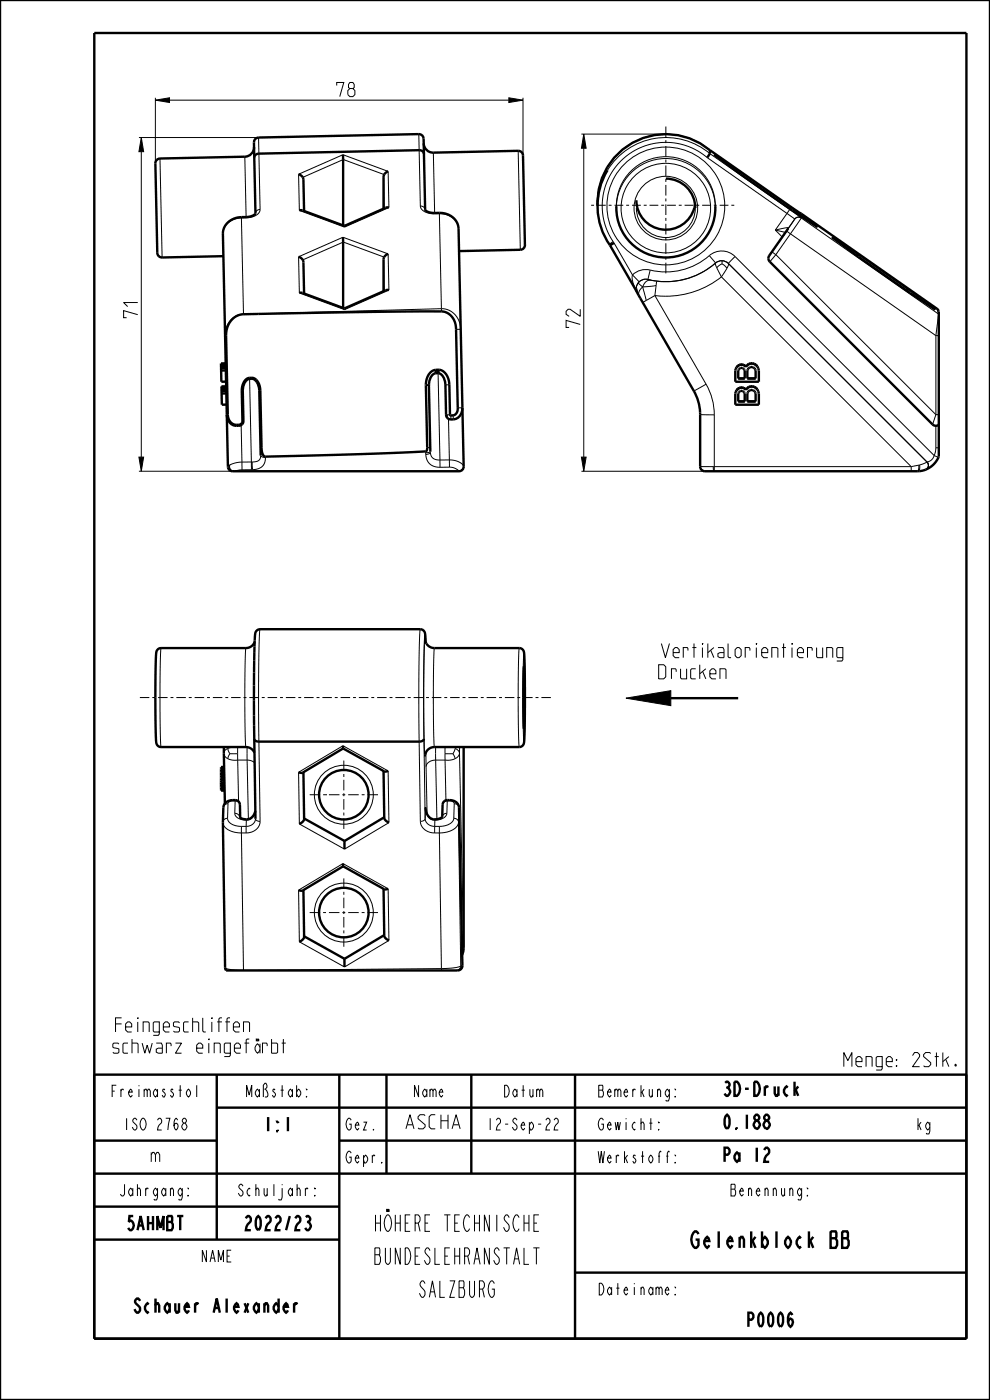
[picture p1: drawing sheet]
<svg xmlns="http://www.w3.org/2000/svg" width="210mm" height="297mm" viewBox="0 0 210 297" stroke-linecap="round" stroke-linejoin="round" font-family="sans-serif">
<path d="M30 29.2l.5 3h-1zM33 21.2l3-.5v1zM107.9 20.7l3 .5-3 .5zM123.8 28.4l.5 3h-1zM29.5 97h1l-.5 3zM123.3 97h1l-.5 3zM132.8 148.1l9.5-1.6v3.2z" fill="#000"/>
<g fill="none" stroke="#000" stroke-width=".21">
<path d="M29.5 29.2h25.3l.4 15.2M30 29.2l.5 3h-1zM30 32.2v64.8M33 21.2l3-.5v1zM33 20.7v14M33.9 33.6l.5 21M36 21.2h71.9M51.9 33.2l.3 13M88.8 28.4l.4 15.3M91.9 32.4l.3 13M107.9 20.7l3 .5-3 .5zM109.9 32l.5 21"/>
<path d="M110.9 20.7v12.3M123.3 28.4h17.9M123.8 28.4l.5 3h-1zM123.8 31.4v65.6M128.9 36.1a14.5 14.5 0 0 1 21.7-3.5l16.9 11.8M141.2 28.4a14.5 14.5 0 0 1 9.4 3.5M141.2 28.4a14.5 14.5 0 0 0-14.5 14.5M51.2 46.1l.4 20.6M52.2 46.2a5 5 0 0 0-3.8 1.1 3 3 0 0 0-1.1 2.3M55.2 44.4l-.7 .3-.3 .6M55.2 44.4a2.35 2.35 0 0 1-2.5 1.8h-.5M89.2 43.7l.7 .2 .3 .6"/>
<path d="M89.2 43.7a2.42 2.42 0 0 0 2.7 1.7h.3M92.2 45.4l1-.1a3.7 3.7 0 0 1 4.1 3.2M93.2 45.2l.4 20.3M130.1 51.3l4.1 7M130.1 51.3l-.9 .5M130.7 43.7a10.5 10.5 0 0 1 10.5-10.5 10.5 10.5 0 0 1 10.5 10.5M134.2 58.3a5.4 5.4 0 0 0 .9 3.6M134.2 58.3l1.4 1.5M135.6 59.8l-.5 .6-.1 .8M137 59.2a2 2 0 0 0-2 2M137 59.2l.4 .1M137 59.2l-.8 .2-.6 .4"/>
<path d="M137.4 59.3h.1M137.4 59.3l.6 .1M137.9 57.3l-.5 2M137.9 57.3a4 4 0 0 0-3.7 1M138 59.4l1.3 .3M138 59.4a1.68 1.68 0 0 0-1.7 1.5M139.3 59.7l-.1 .9M147.5 44.1a6.2 6.2 0 0 1-6.3 6.3 6.2 6.2 0 0 1-6.2-6.3M150.5 54.2a4 4 0 0 1 5.4 .2M150.5 54.2a14 14 0 0 1-12.6 3.1M150.5 54.2l1.3 1.6M151.7 43.7a10.5 10.5 0 0 0-10.7-10.1 10.5 10.5 0 0 0-10.3 10.5"/>
<path d="M151.7 43.7v.4M151.8 55.8l.2 1M151.8 55.8h.1M151.8 55.8a16 16 0 0 1-12.5 3.9M151.8 55.8a16 16 0 0 1-14.4 3.5M151.8 55.8a2 2 0 0 1 2.7 .1M152 56.8l1 1.9M153 58.7a19 19 0 0 1-14.1 4M153 58.7l40.3 40.3M153.2 56l1 .9M153.2 56l-1.2 .8M153.2 55.3v.7"/>
<path d="M154.2 56.9l-1.2 1.8M154.5 55.9l-.3 1M154.5 55.9l42.1 42.1M154.5 55.9h.1M155.9 54.4l-1.4 1.5M155.9 54.4l42.3 42.2M163.2 54.2l-.2 .6M163.2 54.2h.1M163.8 53.4l-.6 .8M163.8 53.4l.8 .6M164.5 48.8l2.1 .5M164.5 48.8l1.4 1.5"/>
<path d="M164.6 54l-1.3 1.5M164.6 54l33.9 34M165.8 50.5h.1M166.9 49l.8 .6M166.9 49l-3.1 4.4M166.9 45.3l-16.9-11.9a13.5 13.5 0 0 0-17.8 .2 13.5 13.5 0 0 0-2.1 17.7M166.9 45.3l1.7 1.2M166.9 45.3l-2.4 3.5M166.9 48.8l-1.1 1.7M166.9 48.8h.1M167.1 48.6l-.2 .2M167.1 48.6h.1"/>
<path d="M167.2 48.3l-.1 .3M167.2 48.3l.1 .1M167.2 48.3l-2.7 .5M167.3 48.4l-.2 .2M167.5 44.4l-.6 .9M167.5 44.4l2.5 1.8M167.5 43.7l2.2 1.5M167.7 49.6l-3.1 4.4M167.7 49.6l30.8 21.6M168.6 46.5l-1.7 2.5M168.6 46.5l-1.3 1.9M168.6 46.5h.1"/>
<path d="M169.7 45.2l.3 .2M169.7 45.2h.1M169.8 45.2l.2 .2M170 46.2a1 1 0 0 0-1.4 .3M170 46.2l-2.3 3.4M170 46.2h.1M170 46.2l29.1 20.4M170 45.3v.1M51.6 66.6a4.2 4.2 0 0 0-3.9 4.6h.3M54.6 66.6h.1M54.6 66.6h-3M54.8 66.6h.1"/>
<path d="M92.9 79.2l.4 18.4M93.2 78.4l-.1 .8M93.6 65.5a4.2 4.2 0 0 1 4.1 4.4h-1M93.6 65.5l.1 .6M93.6 65.5l-39 1.1M135.4 60l.9 .9M136.3 60.9l-.5 .5a1.38 1.38 0 0 0-.2 1.5M136.3 60.9l.8 2.8M137.1 63.7l-.8 .4M138.9 62.7l-1.8 1M138.9 62.7l10.9 18.8M139.2 60.6l-.3 2.1"/>
<path d="M139.2 60.6l-2.9 .3M198.5 71.2v16.8M198.9 65.6v.1M198.9 65.6l-.2-.1 .4 1.1M198.9 65.7l.2 .3M199.1 66.6v.1M199.1 66.6h.1M199.1 66.6l-.6 4.6M199.1 71.2h-.6M29.5 97h1l-.5 3zM29.5 100h19.8M48.3 88h-.2"/>
<path d="M48.7 98.7a.99 .99 0 0 0 .9 1.3M48.7 98.7l-.4 .3M48.7 98.6v.1M48.7 98.6a1.01 1.01 0 0 0 .9 1.4M49.6 100h.1M50.2 90.1v.2M50.7 90.1v.2M51.2 90.2l.1 7.8M51.3 82.8h.2M51.3 90l-.6 .2M51.3 98v1.7M51.3 98l-1.3 .2-1.3 .4"/>
<path d="M51.3 99.7l-1.7 .3M51.4 90h-.1M51.4 90h.1M51.4 89.6l-.1 .4M51.5 82.8h.1M51.5 82.9h-.2M51.6 89.3h-.2M52.9 80.4l.4 17.6M53.3 98v1.7M53.3 98h-2M53.3 99.7h-2M53.4 80.2v.2"/>
<path d="M53.5 98h-.2M53.5 98l.1 1.6M53.6 99.6l-.3 .1M54.4 80.6l-.2 .1M54.6 80.9l-.1 .1M55.2 82.9h-.2M55.5 95h-.2M56.3 96.9v.1M56.3 97a.94 .94 0 0 1-1-.4 1.38 1.38 0 0 1-1.8 1.4M56.3 97a2.4 2.4 0 0 1-2.7 2.6M90.3 95.8v.3M90.3 96.1v.3"/>
<path d="M90.3 96.4a2.7 2.7 0 0 0 3 2.7M90.3 81.6h.7M91 81.6h.1M91 81.8h-.7M91.3 95h-.7M91.3 96l-1 .4M91.3 96v-.2l-1 .3M91.3 96a1.7 1.7 0 0 0 2 1.6M93.3 97.6v1.5M94.9 88.7h.1M94.9 88l.1 .7M95 88.7l.7 .2"/>
<path d="M95.1 88.9l.2 8.7M95.3 81.6h-.8M95.3 97.6v1.5M95.3 97.6h-2M95.3 99.1a2.12 2.12 0 0 1 2.1 .9M95.3 99.1h-2M95.4 97.6h-.1M95.4 97.6a3 3 0 0 1 2.9 1.2v.1M95.5 88h-.9M95.6 88.2l.1 .7M95.7 88.9l-.1 .1M96.1 88.1v.9"/>
<path d="M97.4 100h.1M98.1 86.5h-1M98.3 98.9h.1M98.4 98.9l-.3 .8-.7 .3M98.4 98.9v.1M98.4 99l-.1 .2a1 1 0 0 1-.9 .8M123.3 97h1l-.5 3zM123.3 100h26.2M148.5 99h2.8M148.5 87.9l3 .1M149.8 81.5a13 13 0 0 1 1.7 6.5M149.8 81.5l-2.6 1.4"/>
<path d="M151.3 99l.1 1M151.3 99h42M151.5 88v12M193.3 99v1M194.9 98.7a1.22 1.22 0 0 1-.3 1.3M194.9 98.7l-1.6 .3M195.1 98.6l-.2 .1M195.1 98.6v.9l-.3 .5M196.5 99.6h.1M196.6 98a1 1 0 0 1-.1 1.6M196.6 98l-1.5 .6M196.7 98h-.1"/>
<path d="M196.7 98a1 1 0 0 1-.2 1.6M196.7 98h.1M198.2 96.6l.9 .4M198.2 96.6l-.6 .9-.9 .5M198.5 90.3v4.7M198.5 95l-.3 1.6M198.5 88l-.7 2M199.1 95h-.6M199.1 88h-.6M34.2 137.5l-.3 10.5 .3 10.5M52.2 137.5l-.3 10.5 .3 10.5M55.2 133.5h-.1a321 321 0 0 0-.2 23.8l.3 16.9"/>
<path d="M89.1 133.5a321.1 321.1 0 0 0-.2 23.8l.3 16.9M90 136.8l-.1 13.6 .2 10.1 .1-.5M90 136.8h.1M90.2 136l-.1-.5-.1 1.2M90.2 136h.1M90.3 136.2l-.1-1.7-.1 .2a260.7 260.7 0 0 0-.2 22.1l.3 16.9M92.1 137.5l-.2 10.5 .2 10.5M110.1 137.5l-.2 10.5 .2 10.5M111.1 138.5l.2 9.5-.2 9.5-.2-9.3zM47.5 159.8l.2 .6 .6 .5M48.3 158.8l.5 1.1M48.3 158.8l-.6 .4-.2 .5"/>
<path d="M48.8 159.9h1.6M48.8 159.9l-.5 1M50.4 159.9v1.3M50.4 158.5h2v2.7M50.4 158.5h-1.1l-1 .3M50.4 158.5v1.4M50.4 158.5h.1M90.2 160h.1M90.4 159.6v3.1M92.1 158.5h.1M92.1 158.5h.3M92.4 158.5v2.7"/>
<path d="M92.4 158.5h2M92.4 158.5h.1M94.4 159.9v1.3M94.4 158.5v1.4M94.4 158.5h.1M96.1 159.9h-1.7M96.1 159.9l.4 1M97.5 159.8l-.3 .6-.7 .5M97.5 159.8l-.4-.7a.37 .37 0 0 0-.6-.2l-.4 1M97.5 159.8l.9 41.3M97.5 158.5v1.3M111 147.5v.8"/>
<path d="M111.1 141.6v-.4l.2 6.8-.2 6.7v-.3M132.8 148.1l9.5-1.6v3.2zM47.3 174.5l.1 .4a3.8 3.8 0 0 0 3.8 1.8M48.3 173.6l-.7 .2-.3 .6M48.3 173.6a2.56 2.56 0 0 0 2.9 1.7M48.3 160.9l1 .3h1.1M48.4 170.5l-.7 .2-.3 .6M48.4 170.5l-.1 3.1M49.4 169.9l-.7 .2-.3 .4M49.4 169.9h.5M49.4 169.7v.2M49.8 172.5a2.16 2.16 0 0 0 2.5 1.5"/>
<path d="M49.9 169.9l.7 .3M49.9 169.9l-.1 2.6M49.9 169.7v.2M50.4 161.2l.2 8.8M50.4 161.2h2M50.5 169.9l.1 .3M50.6 170.2l.3 .5M50.9 170.7h.1M50.9 170.7l-.1 2.7-.3-.6-.7-.3M51.2 176.7l.4 29.1M51.2 176.7h1M51.2 175.3v1.4"/>
<path d="M51.2 175.3h1M52.2 175.3v1.4M52.3 174l-.1 1.3M52.3 173.8v.2M52.4 161.2l.9 .2 .7 .4M52.4 161.2l.3 12.6M52.6 174h-.3M52.6 173.8v.2M54.2 172.1a2.16 2.16 0 0 1-1.6 1.9M54.2 173.7a1.8 1.8 0 0 1-2 1.6M54.2 173.7h.1M54.2 173.7l.3 .4 .7 .1"/>
<path d="M55.2 174.2a2.72 2.72 0 0 1-3 2.5M89.2 174.2a2.82 2.82 0 0 0 3 2.5M90.2 173.7a.91 .91 0 0 1-1 .5M90.2 173.7a1.85 1.85 0 0 0 2 1.6M90.3 171.2v.1M90.3 171.2l-.1 2.5M90.3 171.3a2.51 2.51 0 0 0 1.6 2.7M90.3 171.3h.1M90.4 162.7l.2 10M91.9 173.8v.2M91.9 174h.3M92.2 176.7h1"/>
<path d="M92.2 175.3v1.4M92.2 175.3h1M92.2 174v1.3M92.3 173.8l-.1 .2M92.4 161.2a1.83 1.83 0 0 0-2 1.5M92.4 161.2h2M92.4 161.2l.3 12.6M93.2 176.7l.4 28.8M93.2 175.3v1.4M94.2 170.2l-.3 .5M94.3 169.9l-.1 .3M94.4 161.2l.2 8.6"/>
<path d="M94.8 172.5l-.7 .2-.3 .6M94.8 172.5a2.26 2.26 0 0 1-2.6 1.5M94.9 169.9l-.7 .3M94.9 169.9h.5M94.9 169.9l-.1 2.6M94.9 169.7v.2M95.4 169.9l.7 .2 .3 .4M95.4 169.7v.2M96.3 173.6a2.52 2.52 0 0 1-2.7 1.7h-.4M96.3 173.6l.7 .2 .3 .6M96.4 170.5a.9 .9 0 0 1 1 .8M96.4 170.5l-.1 3.1"/>
<path d="M96.5 160.9l-1 .4-1.1-.1M97.3 174.4l-.1 .4a4.2 4.2 0 0 1-4 1.9M97.3 174.4l.4 30.5M97.4 171.3h.1M97.4 171.3l-.1 3.1M47.7 205.3a6.9 6.9 0 0 0 3.9 .5M51.6 205.8v.1M51.6 205.8h3M54.6 205.8v.1M54.8 205.8v.1M93.6 205.5l.1 .4M93.6 205.5l-39 .3"/>
<path d="M97.7 204.9a1 1 0 0 1-1 1M97.7 204.9a7.7 7.7 0 0 1-4.1 .6M97.7 204.9h.4M98.1 204.9a1 1 0 0 1-1 1M98.1 204.9h.1M98.3 201.2l-.2 1.2M98.3 201.2l.1 .1M98.4 201.1l-.1 .1M98.4 201.1h.1M98.4 200.9v.2M98.4 200.9h.1"/>
<circle cx="141.2" cy="44.1" r="9.5"/>
<circle cx="141.2" cy="43.7" r="12.5"/>
<circle cx="141.2" cy="44.1" r="6.7"/>
</g>
<g fill="none" stroke="#000" stroke-width=".51">
<path d="M0 0h210v297h-210zM20 7h185v277h-185zM53.9 31.2a2 2 0 0 1-2 2l-18 .4-.5 .2-.4 .6 .4 19.2 .1 .5 .4 .4 .5 .1 13-.3M54.1 29.5l.7-.3 34-.8a1 1 0 0 1 1.1 1l.3 15.1a2.12 2.12 0 0 0 2 .7 4.9 4.9 0 0 1 3.8 .9 3.2 3.2 0 0 1 1.3 2.4l1.1 50.4-.3 .8-.7 .3h-48.1a1 1 0 0 1-1-1l-1-49.4a3.7 3.7 0 0 1 3.9-3.5l1-.1a2.28 2.28 0 0 0 2-.7l-.3-15.1zM88.9 31.9l-34 .7-.7 .2-.3 .6M88.9 31.9h.1M88.9 31.9l.7 .2 .3 .6M89.9 30.4a2 2 0 0 0 2 2l18-.4a1 1 0 0 1 1 1l.4 19-.1 .5-.3 .3-.5 .2-13 .3M128.9 36.1a14.5 14.5 0 0 0 .5 15.9M141.2 37.9a6.2 6.2 0 0 1 6.3 6.2M150.6 31.9a14.5 14.5 0 0 0-15.8-1.9 14.5 14.5 0 0 0-8.1 13.7M150.6 31.9l19.2 13.4"/>
<path d="M150.6 31.9v.7l-.6 .8M129.4 52l5.7 9.9M130.2 51.5l-.8 .5M130.7 43.7a10.5 10.5 0 0 0 10.5 10.9 10.5 10.5 0 0 0 10.5-10.9M135 42.5a6.3 6.3 0 0 0 5.8 6.2 6.3 6.3 0 0 0 6.6-5.4M167.2 48.5l-4 5.7-.2 .6 .2 .6 34.7 34.7a1 1 0 0 0 1.2 0M169.7 45.2l29.3 20.6 .1 .3v30.8a5 5 0 0 1-2.5 2.6l-.1 .1M47.9 77.1h-1l.1 3.9h1M47.9 77.2h-1M47.9 77.4h-1M47.9 77.7h-1M47.9 78.1h-1"/>
<path d="M47.9 78.6h-1M92.4 78.5v.7M92.4 78.5a3.1 3.1 0 0 0-2.1 3.2l.3 13.3-.1 .7a685.6 685.6 0 0 1-34.5 1.1l-.3-.5-.2-1.1-.3-12.3a2.38 2.38 0 0 0-1.8-2.7h-.5M92.4 79.2a1.62 1.62 0 0 0-1.3 1.6l-.1 .8M92.9 78.4l-.5 .1M92.9 78.4h.1a2.32 2.32 0 0 1 2.2 2.2l.3 7.5a1.25 1.25 0 0 0 1.3-.3 1.25 1.25 0 0 0 .3-1.3l-.4-16.6a3.4 3.4 0 0 0-3-3.8l-14.6 .1-27.5 .5a4.1 4.1 0 0 0-3.6 4.5l.3 16.8a1.97 1.97 0 0 0 2.8 2l.3-.6-.1-6.5a2.48 2.48 0 0 1 1.6-2.7M92.9 78.4v.8M92.9 79.2h.2a2.28 2.28 0 0 1 1.4 2.4l.1 6.4 .3 .7M92.9 79.2h-.5M135 61.2l.3 1.2 11.9 20.5a10 10 0 0 1 1.3 5v11.1l.3 .7 .5 .2 45.3 .1 1.9-.4M136.3 64.1h.1M156.8 78.2l.6-.2 .5 .4 .1 1.9h-1.4v-1.6z"/>
<path d="M156.8 77.4h.1M156.8 77.4l-.3 .3M157.2 77.3l.2 .1M157.2 77.3h.2M157.2 77.3l-.4 .1M157.4 77.4h.3M157.4 77.3l.3 .1M157.4 77.3v.1M157.7 77.4l.4 .3M157.7 77.4h.1M158.8 78.1l.5-.2a.85 .85 0 0 1 1 .8v1.6h-1.8v-1.6zM159.3 77.1h.3"/>
<path d="M159.3 77.1l-.8 .4-.3 .3-.1-.1M159.3 77.1h.1M159.6 77.1l.7 .3M159.6 77.1h.1M160.3 77.4l.4 .3 .3 .9v2.4h-5v-2.4l.5-.9M160.3 77.4l.4 .3M48 82h-1l.1 3.9 1-.1M48 82.1h-1M48 82.3h-1M48 82.6h-1M48 83h-1M48 83.5h-1"/>
<path d="M51.5 82.8l.1 6.7a1 1 0 0 1-.9 .8 2.19 2.19 0 0 1-2.6-2.3M51.5 82.8v.1M52.9 80.2v.2M52.9 80.4h.8l.5 .3 .5 .7 .2 .8 .4 14.4M52.9 80.4a1.59 1.59 0 0 0-1.3 1.6l-.1 .8M91 81.6l.3 14.2M91 81.6v.2M94.9 88.7h.1M98.1 86.5a2.13 2.13 0 0 1-.9 2.1 2.13 2.13 0 0 1-2.3 .1M156.8 83.1l.6-.2 .5 .4 .1 1.8h-1.4v-1.6zM157.2 82.2l-.7 .3M157.2 82.2h.2"/>
<path d="M157.4 82.2l.7 .3M158.8 83l.5-.3a.85 .85 0 0 1 1 .8v1.6h-1.8v-1.6zM159.3 82h.3M159.3 82l-.8 .3-.3 .4-.1-.2M159.3 82h.1M159.6 82l.7 .3M159.6 82h.1M160.3 82.3l.4 .3 .3 .9v2.4h-5v-2.4l.5-1M196.5 99.6h.1M196.5 99.6h-.1M54 136.2a1.99 1.99 0 0 1-1.8 1.3h-18a1.16 1.16 0 0 0-1.1 1.4l-.1 9.9a55.6 55.6 0 0 0 .3 9.1l.4 .5 .5 .1h18a1.99 1.99 0 0 1 1.8 1.2M90.2 135.9v.1a1.97 1.97 0 0 0 1.9 1.5h18a1.17 1.17 0 0 1 1.1 1.4l.1 9.1a71.8 71.8 0 0 1-.2 9.9l-.5 .5-.5 .1h-18a1.97 1.97 0 0 0-1.9 1.6"/>
<path d="M90.3 136.2l-.1-1.6a1.12 1.12 0 0 0-1.1-1.1h-33.9a1.62 1.62 0 0 0-1.1 1.9l-.2 16.4 .3 21.9M47.5 159.7l.2 10.8M47.5 159.7h.1M47.5 158.5v1.2M53.9 156.8l.3 .4 .7 .1h34M88.9 157.3h.1M89.9 156.8l-.3 .4-.7 .1M98.4 158.5v42.6l-.4 1.5M111.1 141.4l-.1 6.6 .1 6.6M142.3 148.1h14.3M46.9 166.3v.5M46.9 166v.3"/>
<path d="M46.9 166.3h.7M46.9 166h.7M46.9 166.8v.3M46.9 165.6v.4M46.9 166.8h.7M46.9 165.6h.7M46.9 163.9v.6M46.9 164.2h.7M46.9 163.9h.7M46.9 167.1v.3M46.9 167.1h.7M46.9 164.5v.3"/>
<path d="M46.9 163.6v.3M46.9 164.5h.7M46.9 163.6h.7M46.9 165.2v.4M46.9 165.2h.7M46.9 164.8v.2M46.9 163.2v.4M46.9 164.8h.7M46.9 163.2h.7M46.9 167.4v.2M46.9 167.4h.7M46.9 165v.2"/>
<path d="M46.9 165h.7M46.9 163v.2M46.9 163h.6M46.9 167.6v.1h.7M46.9 167.6h.7M46.9 162.8v.2M46.9 162.8h.6M47.5 162.7l-.6 .1M50.5 169.9l.4 .8 .1 2.8M50.5 169.9h.1M50.5 169.9a2.31 2.31 0 0 0-3.1 1l-.1 3.6 .4 30.8 .3 .6h49.1a1 1 0 0 0 1-1l-.7-33.6a2.1 2.1 0 0 0-2.7-1.5l-.5 .2-.3 .5-.1 2.8a2.4 2.4 0 0 1-1.9 .5M50.8 173.4a2.41 2.41 0 0 0 1.8 .4"/>
<path d="M52.6 173.8h.1M54.2 172a2.26 2.26 0 0 1-1.6 1.8M90.3 171.3h.1M90.3 171.3a2.63 2.63 0 0 0 1.6 2.5M91.9 173.8h.1M20 228h185v56M46 235h159M46 228v35M72 228v56M82 228v21M100 228v21M122 228v56"/>
<path d="M20 242h26M20 249h185M20 256h52M72 242h133M20 263h52M122 270h83"/>
</g>
<path d="M125.4 43.5h30.6" fill="none" stroke="#000" stroke-width=".21" stroke-dasharray=".6 .6 1.9 .6" stroke-linecap="butt"/>
<!-- layer: A_ACHSEN -->
<g fill="none" stroke="#000" stroke-width=".21">
<path d="M141.2 39.2v2.3M141.2 38v.6M141.2 35.1v2.3M141.2 33.9v.6M141.2 31v2.2M141.2 29.7v.7M141.2 26.8v2.3M141.2 55.7v2.3M141.2 54.5v.6M141.2 51.6v2.3M141.2 50.4v.6M141.2 47.5v2.2"/>
<path d="M141.2 46.2v.7M141.2 43.3v2.3M141.2 42.1v.6M29.7 148h2M32.3 148h.6M32.9 148h.1M33.5 148h2.1M36.2 148h.6M37.4 148h2M40 148h.7M41.3 148h2M43.9 148h.6"/>
<path d="M45.2 148h2M47.8 148h.6M49 148h2M51.7 148h.6M52.9 148h2M55.5 148h.6M56.8 148h2M59.4 148h.6M60.6 148h2.1M63.3 148h.6M64.5 148h2M67.1 148h.7"/>
<path d="M68.4 148h2M71 148h.6M72.3 148h2M74.9 148h.6M76.1 148h2M78.8 148h.6M80 148h2M82.6 148h.6M83.9 148h2M86.5 148h.6M87.7 148h2.1M90.4 148h.6"/>
<path d="M91.6 148h2M94.2 148h.7M95.5 148h2M98.1 148h.6M99.4 148h2M102 148h.6M103.2 148h2M105.9 148h.6M107.1 148h2M109.7 148h.7M111 148h2M113.6 148h.6"/>
<path d="M114.8 148h2.1M65.7 168.6h2.2M68.5 168.6h.7M69.2 168.6h.1M69.8 168.6h2.2M72.6 168.6h.6M72.9 161.3v2.3M72.9 164.2v.6M72.9 165.4v2.3M72.9 168.3v.6M72.9 169.5v2.3M72.9 172.4v.6"/>
<path d="M72.9 173.6v2.2M73.9 168.6h2.2M76.7 168.6h.6M78 168.6h2.2M65.7 193.6h2.2M68.5 193.6h.7M69.8 193.6h2.2M72.6 193.6h.6M72.9 186.3v2.3M72.9 189.2v.6M72.9 190.4v2.3M72.9 193.3v.6"/>
<path d="M72.9 194.5v2.3M72.9 197.4v.6M72.9 198.6v2.2M73.9 193.6h2.2M76.7 193.6h.6M78 193.6h2.2"/>
</g>
<!-- layer: A_RUNDUNGEN -->
<g fill="none" stroke="#000" stroke-width=".21">
<path d="M63.3 37l9.5-4.2 9.5 3.6 .2 7.6-9.4 4.2-9.6-3.6zM81.4 37.6l.1 6.6M81.5 37l-8.7-3.1-8.6 3.7M151.5 32.8l5.3 3.6 11 7.6 5.6 4.2M157.1 37h.1M63.3 54.5l9.5-4.2 9.5 3.6 .2 7.6-9.4 4.2-9.6-3.5zM72.8 51.3l8.7 3.2M72.8 51.4l-8.6 3.7M81.4 55.1l.1 6.6M168 44.6h.1M176.5 50.3l5.3 3.6 11 7.6 5.6 4.2M176.5 50.3v.1"/>
<path d="M182.1 54.5h.1M193 62.1l.1 .1M63.3 163.8l9.5-5.6 9.5 5.3 .2 11-9.4 5.6-9.6-5.3zM63.3 188.8l9.5-5.6 9.5 5.3 .2 11-9.4 5.6-9.6-5.3z"/>
<circle cx="72.9" cy="168.6" r="6.3"/>
<circle cx="72.9" cy="193.6" r="6.3"/>
</g>
<g fill="none" stroke="#000" stroke-width=".51">
<path d="M63.3 37a1.25 1.25 0 0 1 1.1 1.2l.1 6.6M72.8 32.8v1M72.8 33.8v.1M72.8 33.9v13.9M82.3 36.4a1.27 1.27 0 0 0-.9 1.2v6.7M151.5 32.8l5.6 4.2M156.8 36.4l.1 .4M157.1 37h.1M157.1 37l10.9 7.6M63.3 54.5a1.25 1.25 0 0 1 1.1 1.2l.1 6.6M63.5 44.6h.6l9 3.3M72.8 50.3v15"/>
<path d="M73.1 47.9v.3M82.3 53.9a1.27 1.27 0 0 0-.9 1.2v6.7M82.5 44h-.6l-8.8 3.9M167.8 44l-.5 .1M168 44.6l5.4 3.6M168 44.6h.1M176.5 50.3v.1M176.5 50.4l5.6 4.1M181.8 53.9l.1 .5M182.1 54.5h.1M182.1 54.5l10.9 7.6M63.5 62.2l.6-.1 9 3.3"/>
<path d="M73.1 65.4v.3M82.5 61.5l-.6 .1-8.8 3.8M192.8 61.5l-.5 .1M193 62.1l5.4 3.6M193 62.1l.1 .1M72.8 158.2v.6M72.8 158.8l8.7 4.8 .8-.1M72.8 158.8l-8.6 5.1-.9-.1M64.4 163.8l.1 10-.3 .5-.7 .5M64.5 173.6l8.6 4.8M73.1 178.4v1.7M81.4 163.6l.1 9.9 .3 .6 .7 .4"/>
<path d="M81.5 173.4l-8.4 5M64.4 188.8l.1 10-.3 .5-.7 .5M64.5 198.6l8.6 4.8M72.8 183.2v.6M72.8 183.8l8.7 4.8 .8-.1M72.8 183.8l-8.6 5.1-.9-.1M81.4 188.6l.1 9.9 .3 .6 .7 .4M81.5 198.4l-8.4 5M73.1 203.4v1.7"/>
<circle cx="72.9" cy="168.6" r="5.3"/>
<circle cx="72.9" cy="193.6" r="5.3"/>
</g>
<g font-size="4.6">
<text x="77.1" y="261.2">HÖHERE TECHNISCHE</text>
<text x="77.1" y="268.2">BUNDESLEHRANSTALT</text>
<text x="144.4" y="264.7">Gelenkblock BB</text>
<text x="87.6" y="275.2">SALZBURG</text>
</g>
<g font-size="3.9">
<text x="71.4" y="20.5">78</text>
<text x="29.2" y="67.4" transform="rotate(-90 29.2 67.4)">71</text>
<text x="123.1" y="69.5" transform="rotate(-90 123.1 69.5)">72</text>
<text x="139.7" y="139.5">Vertikalorientierung</text>
<text x="139.7" y="144">Drucken</text>
<text x="23.9" y="218.9">Feingeschliffen</text>
<text x="23.9" y="223.4">schwarz eingefärbt</text>
<text x="178.4" y="226.3">Menge: 2Stk.</text>
<text x="153.2" y="232.5">3D-Druck</text>
<text x="55.5" y="240">1:1</text>
<text x="85.5" y="239.5">ASCHA</text>
<text x="153.2" y="239.5">0.188</text>
<text x="31.6" y="246.5">m</text>
<text x="153.2" y="246.5">Pa 12</text>
<text x="26" y="261">5AHMBT</text>
<text x="50.8" y="261">2022/23</text>
<text x="26.1" y="278.5">Schauer Alexander</text>
<text x="157.6" y="281.5">P0006</text>
</g>
<g font-size="3.3">
<text x="22.3" y="232.7">Freimasstol</text>
<text x="51.2" y="232.7">Maßstab:</text>
<text x="87.1" y="232.7">Name</text>
<text x="106.1" y="232.7">Datum</text>
<text x="127.1" y="232.7">Bemerkung:</text>
<text x="25.2" y="239.7">ISO 2768</text>
<text x="73.2" y="239.7">Gez.</text>
<text x="102.2" y="239.7">12-Sep-22</text>
<text x="127.1" y="239.7">Gewicht:</text>
<text x="194.2" y="239.7">kg</text>
<text x="73.2" y="246.7">Gepr.</text>
<text x="127.1" y="246.7">Werkstoff:</text>
<text x="24.2" y="253.7">Jahrgang:</text>
<text x="49.2" y="253.7">Schuljahr:</text>
<text x="153.7" y="253.7">Benennung:</text>
<text x="42.1" y="267.7">NAME</text>
<text x="127.1" y="274.7">Dateiname:</text>
</g>
</svg>
